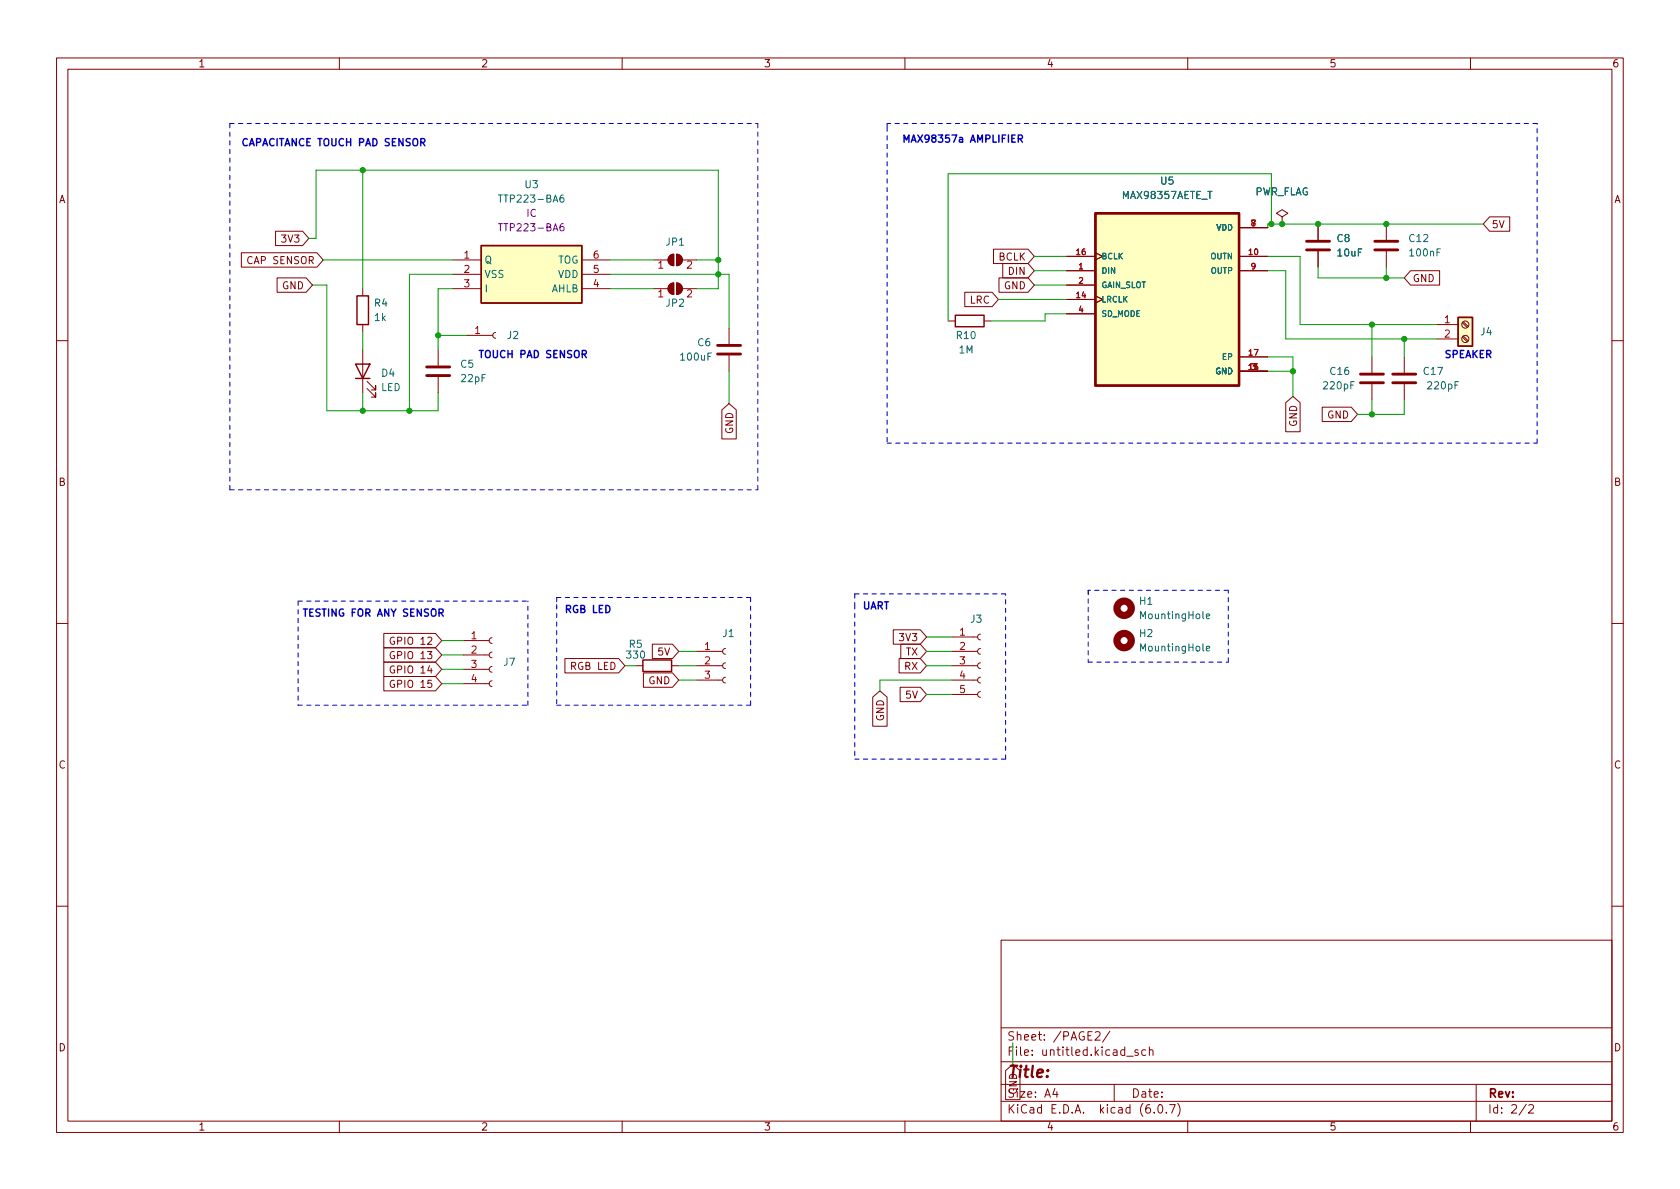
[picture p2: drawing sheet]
<svg xmlns="http://www.w3.org/2000/svg" width="297mm" height="210mm" viewBox="0 0 297 210" stroke-linecap="round" stroke-linejoin="round" font-family="sans-serif">
<g fill="none" stroke="#840000" stroke-width=".18">
<path d="M10 10.2h277v190.1h-277zM12 12.2h273v186.1h-273zM60 10.2v2M110 10.2v2M160 10.2v2M210 10.2v2M260 10.2v2M226.7 38.3l1-.6-1-.6-1 .6 1 .6v1.3M226.7 39.6h.1M233 39.6v2.8M245.1 39.6v2.8M263.4 38.3h3.5v2.6h-3.5l-1.1-1.3z"/>
<path d="M42.7 44.7h13.3l1.1 1.3-1.1 1.2h-13.3zM48.7 40.9h4.8l1.1 1.3-1.1 1.2h-4.8zM49 49.1h5.1l1.1 1.3-1.1 1.3h-5.1zM64.1 51v1.3M64.1 57.4v1.3M80 46h5.1M80 48.5h5.1M80 51h5.1M82.5 59.3h4.6M87.6 58.8l-.3 .1-.2 .4 .2 .4 .3 .1M102.9 46h5M102.9 48.5h5"/>
<path d="M102.9 51h5M115.6 46h2.5M115.6 51h2.5M118.4 45.3l.7-.3v2a1.02 1.02 0 0 1-.9-.6 1.02 1.02 0 0 1 .2-1.1zM118.4 50.3l.7-.3v2.1a1.02 1.02 0 0 1-.9-.7 1.02 1.02 0 0 1 .2-1.1zM119.6 45a1.02 1.02 0 0 1 1 1 1.02 1.02 0 0 1-1 1zM119.6 50a1.02 1.02 0 0 1 1 1 1.02 1.02 0 0 1-1 1.1zM120.6 46h2.6M120.6 51h2.6M128.9 58v2.8M167.6 56.8h1.3M170.6 51.7h4.8l1.1 1.3-1.1 1.2h-4.8z"/>
<path d="M174 56.8h1.3M175.7 44.1h6.1l1.1 1.2-1.1 1.3h-6.1zM176.6 49.1h5.2l1.1 1.3-1.1 1.3h-5.2zM177.3 46.6h4.5l1.1 1.3-1.1 1.2h-4.5zM188.6 47.9h5.1M188.6 45.3h5.1M188.6 53h5.1M188.6 50.4h5.1M188.6 55.5h5.1M193.7 52.3l1.2 .7-1.2 .6M193.7 44.7l1.2 .6-1.2 .7M219.1 47.9h5.1"/>
<path d="M219.1 45.3h5.1M219.1 40.3h5.1M233 44.4v2.8M245.1 44.4v2.8M249.4 47.9h5.1v2.5h-5.1l-1.1-1.3zM254 57.4h3.8M254 59.9h3.8M258.5 59.6l.9 .8M258.5 57.1l.9 .8M258.7 59.4l.9 .9M258.7 56.9l.9 .8M10 60.2h2"/>
<path d="M64.1 61.8v7.7M64.9 68.7l1.5 1.5v-.7v.7h-.7M64.9 67.4l1.5 1.6v-.8v.8h-.7M77.5 61.8v2.8M77.5 66.7v2.8M127.6 72.5l1.3-1.1 1.3 1.1v5.1h-2.6zM128.9 62.9v2.8M219.1 65.7h5.1M219.1 63.1h5.1M227.3 71.2l1.3-1.1 1.3 1.1v5.2h-2.6zM233.8 72h5.1l1.1 1.3-1.1 1.2h-5.1zM242.6 63.1v2.8"/>
<path d="M242.6 67.9v2.8M248.3 63.1v2.8M248.3 67.9v2.8M285 60.2h2M10 110.2h2M67.9 119.6h9.1l1.1 1.3-1.1 1.3h-9.1zM67.9 117.1h9.1l1.1 1.3-1.1 1.2h-9.1zM67.9 114.5h9.1l1.1 1.3-1.1 1.3h-9.1zM67.9 112h9.1l1.1 1.3-1.1 1.2h-9.1zM69.7 117.8a.59 .59 0 0 0-.7 .6 .59 .59 0 0 0 .7 .6l.1-.5h-.3M69.7 115.3a.59 .59 0 0 0-.7 .5 .59 .59 0 0 0 .7 .6l.1-.5h-.3M69.7 112.7a.59 .59 0 0 0-.7 .6 .59 .59 0 0 0 .7 .6l.1-.5h-.3"/>
<path d="M81.9 118.4h4.6M81.9 115.8h4.6M81.9 113.3h4.6M87 117.9l-.4 .1-.1 .4 .1 .3 .4 .2M87 115.3l-.4 .2-.1 .3 .1 .4 .4 .1M87 112.8l-.4 .1-.1 .4 .1 .3 .4 .2M99.9 116.5h9.5l1.1 1.2-1.1 1.3h-9.5zM112.4 117.7h1.3M113.8 119h5.1l1.1 1.3-1.1 1.2h-5.1zM115.3 113.9h3.6l1.1 1.3-1.1 1.3h-3.6zM118.7 117.7h1.3M123.2 117.7h4.6"/>
<path d="M123.2 115.2h4.6M128.3 119.8l-.4 .1-.1 .4 .1 .3 .4 .2M128.3 117.2l-.4 .2-.1 .3 .1 .4 .4 .1M128.3 114.7l-.4 .1-.1 .4 .1 .3 .4 .2M157.9 111.4h4.8l1.1 1.2-1.1 1.3h-4.8zM159 116.5h3.7l1.1 1.2-1.1 1.3h-3.7zM159.3 113.9h3.4l1.1 1.3-1.1 1.3h-3.4zM168.3 117.7h4.5M168.3 115.2h4.5M168.3 112.6h4.5M173.4 119.8l-.4 .1-.2 .4 .2 .3 .4 .2M173.4 117.2l-.4 .2-.2 .3 .2 .4 .4 .1"/>
<path d="M173.4 114.7l-.4 .1-.2 .4 .2 .3 .4 .2M173.4 112.1l-.4 .2-.2 .3 .2 .4 .4 .2M285 110.2h2M69.7 120.4a.59 .59 0 0 0-.7 .5 .59 .59 0 0 0 .7 .6l.1-.5h-.3M81.9 120.9h4.6M87 120.4l-.4 .1-.1 .4 .1 .4 .4 .1M123.2 120.3h4.6M154.3 123.3l1.3-1.1 1.2 1.1v5.1h-2.5zM159.2 121.5h3.5l1.1 1.3-1.1 1.3h-3.5zM168.3 120.3h4.5M168.3 122.8h4.5M173.4 122.3l-.4 .1-.2 .4 .2 .4 .4 .1"/>
<path d="M10 160.2h2M177 166.3h108v32h-108zM285 160.2h2M60 198.3v2M110 198.3v2M160 198.3v2M177 194.8h108M177 191.8h108M177 187.8h108M177 181.8h108M177.8 189.3l1.3-1.1 1.2 1.1v5.2h-2.5zM186.5 192.5l-.4 1h1"/>
<path d="M186.9 193v1M193.6 182.6l.6-.2 .2 .2 .1 .3-.9 1h.9M196.2 182.4l-1.3 1.9M197 191.8v3M199.2 186.8h1.2M201.2 185.7l-.3-.1-.3 .2 .1 .3 .5 .1v.4h-.6M202.6 185.7l-.5-.1-.2 .3v.4l.1 .3h.6M203.2 185.8l.2-.2 .4 .1 .1 .9M203.2 185.1v1.5M204.1 196.7v.1M204.9 195.4l.2-.1a.81 .81 0 0 1 .6 .7 .81 .81 0 0 1-.3 .8h-.2a.81 .81 0 0 1-.6-.6 .81 .81 0 0 1 .3-.8zM206.2 196.7v.1"/>
<path d="M206.8 195.3h1l-.7 1.5M208.2 195.1a1.72 1.72 0 0 1 0 2.3M210 198.3v2M260 198.3v2M261 191.8v6.5M269.9 195.3l-1.3 1.9M270.3 195.5l.6-.2 .2 .2 .1 .3-1 1h1"/>
<circle cx="259.1" cy="59.9" r=".63"/>
<circle cx="259.1" cy="57.4" r=".63"/>
</g>
<path d="M63.1 52.3h2.1v5.1h-2.1zM85.1 43.4h17.8v10.2h-17.8zM168.9 55.7h5.1v2.1h-5.1zM257.8 56.1h2.5v5.1h-2.5zM62.9 64.4h2.5l-1.3 2.5zM62.9 66.9h2.5M113.7 116.7h5v2h-5z" fill="none" stroke="#840000" stroke-width=".25"/>
<path d="M231 42.7h4.1M231 44.2h4.1M243.1 42.7h4M243.1 44.2h4M75.4 66.4h4.1M75.4 64.9h4.1M126.9 62.6h4M126.9 61.1h4M240.5 67.7h4.1M240.5 66.2h4.1M246.3 67.7h4M246.3 66.2h4" fill="none" stroke="#840000" stroke-width=".51"/>
<g fill="#ffffc2" stroke="#ffffc2" stroke-width=".18">
<path d="M85.1 43.4h17.8v10.2h-17.8z"/>
<path d="M193.7 37.7h25.4v30.5h-25.4z"/>
<path d="M257.8 56.1h2.5v5.1h-2.5z"/>
</g>
<path d="M88.1 34.5h.7M99.6 34.5h-.4a.86 .86 0 0 0 0 1.2l.5-.1v-.4l-.2-.2h-.4l-.1 .2M213.3 109l.6-.1-.1-.3h-.3l-.2 .1v.6h.5M213.3 114.7l.6-.1-.1-.3h-.3l-.2 .2v.6h.5" fill="none" stroke="#006464" stroke-width=".18"/>
<path d="M88.1 39.6h.7M99.6 39.6h-.4a.86 .86 0 0 0 0 1.2l.5-.1v-.4l-.2-.3-.4 .1-.1 .2" fill="none" stroke="#840084" stroke-width=".18"/>
<path d="M193.7 37.7h25.4v30.5h-25.4z" fill="none" stroke="#840000" stroke-width=".41"/>
<g fill="#840000" stroke="#840000" stroke-width=".18">
<path d="M118.4 45.3l.7-.3v2a1.02 1.02 0 0 1-.9-.6 1.02 1.02 0 0 1 .2-1.1z"/>
<path d="M119.6 45a1.02 1.02 0 0 1 1 1 1.02 1.02 0 0 1-1 1z"/>
<path d="M118.4 50.3l.7-.3v2.1a1.02 1.02 0 0 1-.9-.7 1.02 1.02 0 0 1 .2-1.1z"/>
<path d="M119.6 50a1.02 1.02 0 0 1 1 1 1.02 1.02 0 0 1-1 1.1z"/>
</g>
<g fill="none" stroke="#840000" stroke-width="1.3">
<circle cx="198.8" cy="113.3" r="1.27"/>
<circle cx="198.8" cy="107.6" r="1.27"/>
</g>
<path d="M74.4 25.2l.6-.1 .1-.2v-.3l-.7-.1v1.3M74.7 25.2l.4 .6M180.1 24.5h.6l.1-.2-.1-.3-.6-.1v1.2M180.4 24.5l.4 .6M102.9 62.6h.6l.2-.2-.1-.3-.7-.1v1.2M103.2 62.6l.5 .6M77.6 108.4l.6-.1 .2-.2-.1-.3-.7-.1v1.3M77.9 108.4l.5 .6" fill="none" stroke="#0000c2" stroke-width=".25"/>
<g fill="none" stroke="#0000c2" stroke-width=".18" stroke-dasharray=".8 .8">
<path d="M40.6 21.8h93.4M40.6 21.8v64.8M156.8 22.5v55.9M156.8 21.8v.7M271.8 21.8h-115M156.8 78.4h115M271.8 78.4v-56.6M40.6 86.6h93.4M134 86.6v-64.8M52.7 106.3h40.6M52.7 106.3v18.4M98.4 106.9v17.8"/>
<path d="M98.4 105.7v1.9M132.7 105.7h-34.3M151.1 105v1.9M151.1 106.9v27.3M177.8 105h-26.7M192.4 104.4v12.7M192.4 104.4v.6M192.4 117.1h24.8M217.2 117.1v-12.7M217.2 104.4h-24.8M52.7 124.7h40.6M93.3 124.7v-18.4"/>
<path d="M98.4 124.7h34.3M132.7 124.7v-19M151.1 134.2h26.7M177.8 134.2v-29.2"/>
</g>
<g fill="none" stroke="#009600" stroke-width=".18">
<path d="M64.1 30.1v20.9M224.8 39.6v-8.9h-57.2v26.1M262.3 39.6h-38.1v.7M54.6 42.2h1.3v-12.1h71.1v20.9h-3.8M55.2 50.4h2.6v22.2h19.7v-3.1M57.1 46h22.9M64.1 58.7v3.1M77.5 59.3h5M80 51h-2.5v10.8M80 48.5h-7.6v24.1M107.9 46h7.7M107.9 51h7.7"/>
<path d="M107.9 48.5h21v9.5M123.2 46h3.8M176.5 53h12.1M182.9 50.4h5.7M182.9 47.9h5.7M182.9 45.3h5.7M188.6 55.5h-3.8v1.3h-9.5M224.2 47.9h3.1v12h26.7M224.2 45.3h5.7v12.1h24.1M233 47.2v1.9h15.3M242.6 57.4v5.7M245.1 47.2v1.9"/>
<path d="M248.3 59.9v3.2M64.1 69.5v3.1M128.9 65.7v5.7M224.2 63.1h4.4v7M224.2 65.7h4.4M242.6 70.7v2.6M248.3 70.7v2.6h-8.3M78.1 113.3h3.8M78.1 118.4h3.8M78.1 115.8h3.8M110.5 117.7h1.9M120 115.2h3.2"/>
<path d="M120 117.7h3.2M163.8 112.6h4.5M163.8 115.2h4.5M163.8 117.7h4.5M78.1 120.9h3.8M120 120.3h3.2M163.8 122.8h4.5M168.3 120.3h-12.7v1.9M179.1 184.4v3.8"/>
</g>
<g fill="#009600" stroke="#009600" stroke-width=".18">
<circle cx="64.1" cy="30.1" r=".46"/>
<circle cx="64.1" cy="72.6" r=".46"/>
<circle cx="77.5" cy="59.3" r=".46"/>
<circle cx="72.4" cy="72.6" r=".46"/>
<circle cx="245.1" cy="49.1" r=".46"/>
<circle cx="245.1" cy="39.6" r=".46"/>
<circle cx="224.8" cy="39.6" r=".46"/>
<circle cx="233" cy="39.6" r=".46"/>
<circle cx="226.7" cy="39.6" r=".46"/>
<circle cx="228.6" cy="65.7" r=".46"/>
<circle cx="248.3" cy="59.9" r=".46"/>
<circle cx="242.6" cy="73.3" r=".46"/>
<circle cx="242.6" cy="57.4" r=".46"/>
<circle cx="127" cy="46" r=".46"/>
<circle cx="127" cy="48.5" r=".46"/>
</g>
<text font-size="2.8" fill="#840000" x="178" y="190.6">Title:</text>
<g font-size="2.1" fill="#840000">
<text x="178" y="184">Sheet: /PAGE2/</text>
<text x="178" y="186.7">File: untitled.kicad_sch</text>
<text x="178" y="196.9">KiCad E.D.A. kicad (6.0.7)</text>
<text x="178" y="194.1">Size: A4</text>
<text x="200" y="194.1">Date:</text>
<text x="263" y="194.1">Rev:</text>
<text x="263" y="196.9">Id: 2/2</text>
</g>
<g font-size="1.8" fill="#840000">
<text x="35" y="11.9">1</text>
<text x="85" y="11.9">2</text>
<text x="135" y="11.9">3</text>
<text x="185" y="11.9">4</text>
<text x="235" y="11.9">5</text>
<text x="285" y="11.9">6</text>
<text x="10.3" y="35.9">A</text>
<text x="285.3" y="35.9">A</text>
<text x="263.7" y="40.3">5V</text>
<text x="44" y="46.7">CAP SENSOR</text>
<text x="50" y="42.9">3V3</text>
<text x="176.5" y="46.1">BCLK</text>
<text x="49.9" y="51.1">GND</text>
<text x="171.5" y="53.7">LRC</text>
<text x="177.5" y="51.1">GND</text>
<text x="178.4" y="48.6">DIN</text>
<text x="249.7" y="49.9">GND</text>
<text x="129.6" y="76.7" transform="rotate(-90 129.6 76.7)">GND</text>
<text x="229.3" y="75.5" transform="rotate(-90 229.3 75.5)">GND</text>
<text x="234.7" y="74">GND</text>
<text x="10.3" y="85.9">B</text>
<text x="285.3" y="85.9">B</text>
<text x="159.3" y="113.4">3V3</text>
<text x="69.8" y="119.1">GPIO 14</text>
<text x="69.8" y="116.5">GPIO 13</text>
<text x="69.8" y="114">GPIO 12</text>
<text x="101.1" y="118.4">RGB LED</text>
<text x="116.4" y="115.9">5V</text>
<text x="159.9" y="118.4">RX</text>
<text x="160.1" y="115.9">TX</text>
<text x="69.8" y="121.6">GPIO 15</text>
<text x="114.7" y="121">GND</text>
<text x="160.2" y="123.5">5V</text>
<text x="156.3" y="127.5" transform="rotate(-90 156.3 127.5)">GND</text>
<text x="10.3" y="135.9">C</text>
<text x="285.3" y="135.9">C</text>
<text x="10.3" y="185.9">D</text>
<text x="285.3" y="185.9">D</text>
<text x="179.8" y="193.6" transform="rotate(-90 179.8 193.6)">GND</text>
<text x="35" y="199.9">1</text>
<text x="85" y="199.9">2</text>
<text x="135" y="199.9">3</text>
<text x="185" y="199.9">4</text>
<text x="235" y="199.9">5</text>
<text x="285" y="199.9">6</text>
</g>
<g font-size="1.8" fill="#0000c2">
<text x="42.5" y="25.8">CAPACITANCE TOUCH PAD SENSOR</text>
<text x="159.4" y="25.2">MAX98357a AMPLIFIER</text>
<text x="84.5" y="63.3">TOUCH PAD SENSOR</text>
<text x="255.3" y="63.3">SPEAKER</text>
<text x="152.4" y="107.8">UART</text>
<text x="53.3" y="109">TESTING FOR ANY SENSOR</text>
<text x="99.7" y="108.4">RGB LED</text>
</g>
<g font-size="1.8" fill="#006464">
<text x="88.8" y="35.8">TTP223-BA6</text>
<text x="92.8" y="33.3">U3</text>
<text x="198.6" y="35.2">MAX98357AETE_T</text>
<text x="205.2" y="32.6">U5</text>
<text x="221.7" y="34.5">PWR_FLAG</text>
<text x="85.6" y="46.6">Q</text>
<text x="98.5" y="46.6">TOG</text>
<text x="117.8" y="43.4">JP1</text>
<text x="236.4" y="42.8">C8</text>
<text x="236.6" y="45.3">10uF</text>
<text x="249.2" y="42.8">C12</text>
<text x="249.4" y="45.3">100nF</text>
<text x="85.6" y="49.1">VSS</text>
<text x="85.6" y="51.7">I</text>
<text x="97.4" y="51.7">AHLB</text>
<text x="98.6" y="49.1">VDD</text>
<text x="66.2" y="54.2">R4</text>
<text x="66.3" y="56.8">1k</text>
<text x="89.7" y="59.9">J2</text>
<text x="117.8" y="54.2">JP2</text>
<text x="169.2" y="59.9">R10</text>
<text x="261.8" y="59.3">J4</text>
<text x="81.5" y="65">C5</text>
<text x="120.5" y="63.7">100uF</text>
<text x="123.4" y="61.2">C6</text>
<text x="169.6" y="62.5">1M</text>
<text x="67.3" y="69.1">LED</text>
<text x="67.5" y="66.6">D4</text>
<text x="81.6" y="67.6">22pF</text>
<text x="234.1" y="68.8">220pF</text>
<text x="235.3" y="66.3">C16</text>
<text x="251.8" y="66.3">C17</text>
<text x="252.6" y="68.8">220pF</text>
<text x="201.5" y="106.9">H1</text>
<text x="127.8" y="112.6">J1</text>
<text x="171.6" y="110.1">J3</text>
<text x="201.5" y="112.6">H2</text>
<text x="201.9" y="109.5">MountingHole</text>
<text x="89.1" y="117.7">J7</text>
<text x="110.9" y="116.5">330</text>
<text x="111.3" y="114.5">R5</text>
<text x="201.9" y="115.2">MountingHole</text>
</g>
<g font-size="1.8" fill="#840084">
<text x="88.8" y="40.9">TTP223-BA6</text>
<text x="93.1" y="38.3">IC</text>
</g>
<g font-size="1.8" fill="#a90000">
<text x="82.1" y="45.7">1</text>
<text x="104.9" y="45.7">6</text>
<text x="116.3" y="47.5">1</text>
<text x="121.4" y="47.5">2</text>
<text x="82.1" y="48.3">2</text>
<text x="82.1" y="50.8">3</text>
<text x="104.9" y="50.8">4</text>
<text x="104.9" y="48.3">5</text>
<text x="116.3" y="52.6">1</text>
<text x="121.4" y="52.6">2</text>
<text x="84" y="59">1</text>
<text x="255.4" y="57.1">1</text>
<text x="255.4" y="59.7">2</text>
<text x="83.3" y="113">1</text>
<text x="169.7" y="112.4">1</text>
<text x="83.3" y="115.6">2</text>
<text x="83.3" y="118.1">3</text>
<text x="124.6" y="114.9">1</text>
<text x="124.6" y="117.5">2</text>
<text x="169.7" y="114.9">2</text>
<text x="169.7" y="117.5">3</text>
<text x="83.3" y="120.6">4</text>
<text x="124.6" y="120">3</text>
<text x="169.7" y="120">4</text>
<text x="169.7" y="122.5">5</text>
</g>
<g font-size="1.4" fill="#006464">
<text x="215.1" y="40.8">VDD</text>
<text x="194.7" y="45.8">BCLK</text>
<text x="214.1" y="45.8">OUTN</text>
<text x="194.7" y="48.4">DIN</text>
<text x="194.7" y="53.5">LRCLK</text>
<text x="194.7" y="50.9">GAIN_SLOT</text>
<text x="214.1" y="48.4">OUTP</text>
<text x="194.7" y="56">SD_MODE</text>
<text x="216.2" y="63.6">EP</text>
<text x="214.9" y="66.2">GND</text>
</g>
<g font-size="1.4" fill="#a90000">
<text x="221.2" y="40">7</text>
<text x="190.3" y="45.1">16</text>
<text x="190.7" y="47.6">1</text>
<text x="220.8" y="45.1">10</text>
<text x="221.2" y="47.6">9</text>
<text x="190.3" y="52.7">14</text>
<text x="190.7" y="50.2">2</text>
<text x="190.7" y="55.2">4</text>
<text x="220.8" y="62.9">17</text>
<text x="221.2" y="65.4">3</text>
</g>
</svg>
